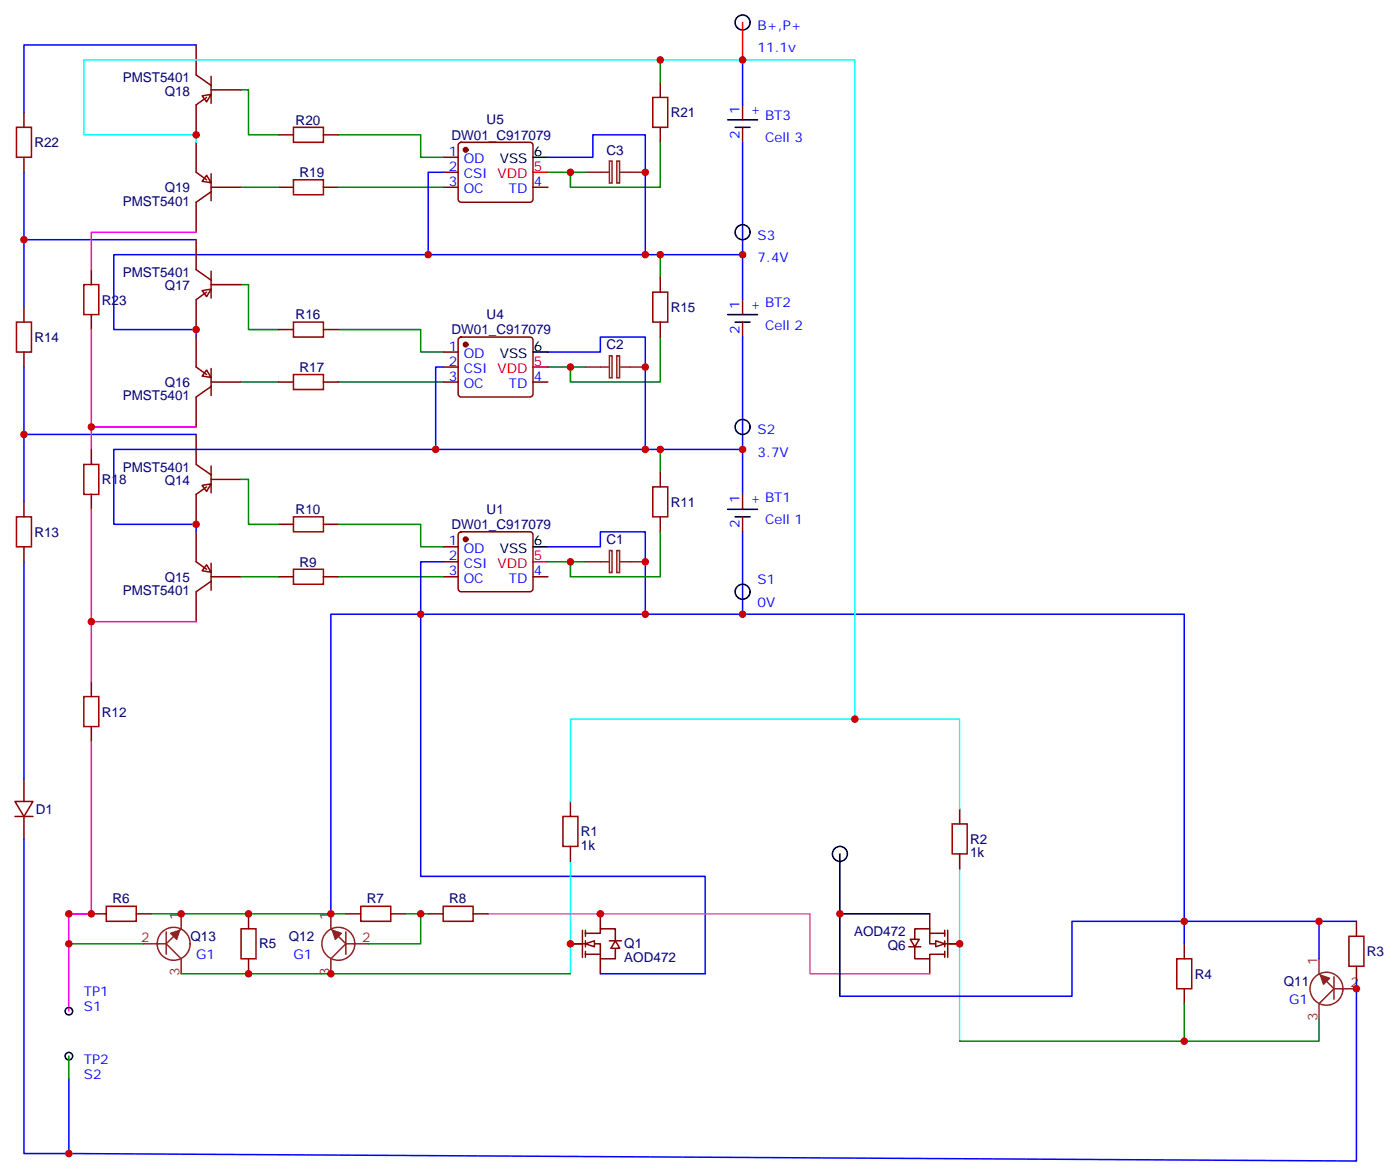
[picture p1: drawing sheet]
<svg xmlns="http://www.w3.org/2000/svg" width="330mm" height="277mm" viewBox="0 0 330 277" stroke-linecap="round" stroke-linejoin="round" font-family="sans-serif">
<path d="M137.2 219.1v6.3M137.9 219.8h3.6v-1.1h3.5v2.8M137.9 219.1v1.4M141.5 215.2v3.5M134.4 222.2h7.1v3.6h3.5v-2.5M137.9 221.5v1.5M137.9 224v1.4M137.9 224.7h3.6M141.5 225.8v3.5M143.6 221.5h2.8" fill="none" stroke="#870000" stroke-width=".35"/>
<g fill="#fff" stroke="#870000" stroke-width=".35">
<path d="M145 221.5l1 1.8h-2.1z"/>
<path d="M137.9 222.2l2.2-.7v1.5z"/>
</g>
<path d="M219.1 215.2v3.5M219.1 219.8h3.5M222.6 219.1v1.4M223.3 219.1v6.3M214.1 223h2.9M215.5 221.2v-2.5h3.6v3.5h7M215.5 223v2.8h3.6v-1.1h3.5M219.1 225.8v3.5M222.6 221.5v1.5M222.6 224v1.4" fill="none" stroke="#870000" stroke-width=".35"/>
<g fill="#fff" stroke="#870000" stroke-width=".35">
<path d="M214.5 221.2h2.1l-1.1 1.8z"/>
<path d="M220.5 221.5l2.1 .7-2.1 .8z"/>
</g>
<path d="M129.1 128.8h12.4v-3.6h10.5v19.4M99.1 144.6v61.8h67.1v22.9h-24.7M279 217h-26.4v17.6h-54.7M310.8 217v8.8M319.6 217h-40.6v5.2M319.6 231.1v42.3l-303.4-1.8v-17.6" fill="none" stroke="#00f" stroke-width=".35"/>
<path d="M134.4 188.7v-19.4h91.7v21.2M134.4 202.8v26.5M226.1 204.6v40.6" fill="none" stroke="#0ff" stroke-width=".35"/>
<path d="M115 215.2h75.9v14.1h28.2" fill="none" stroke="#c3c" stroke-width=".35"/>
<g fill="none" stroke="#000" stroke-width=".35">
<path d="M125.6 128.8h3.5M197.9 201.1v14.1M219.1 215.2h-21.2v19.4"/>
<circle cx="16.2" cy="238.1" r=".88"/>
<circle cx="16.2" cy="248.7" r=".88"/>
</g>
<path d="M153.8 114.7h3.5v7h-3.5zM69.1 134.1h7.1v3.5h-7.1zM69.1 121.7h7.1v3.5h-7.1zM132.6 192.3h3.6v7h-3.6zM224.4 194h3.5v7.1h-3.5zM25 213.4h7.1v3.6h-7.1zM56.8 218.7h3.5v7.1h-3.5zM85 213.4h7.1v3.6h-7.1zM104.4 213.4h7.1v3.6h-7.1zM277.3 225.8h3.5v7h-3.5zM317.9 220.5h3.5v7h-3.5z" fill="none" stroke="#a10000" stroke-width=".35"/>
<g fill="none" stroke="#870000" stroke-width=".35">
<path d="M155.6 111.1v3.6M65.6 135.8h3.5M65.6 123.5h3.5M76.2 135.8h3.5M76.2 123.5h3.5M104.4 128.8h3.5M104.4 132.3h3.5M104.4 135.8h3.5M108.2 125.4l.5-.2h16.2a.71 .71 0 0 1 .7 .7v12.7a.76 .76 0 0 1-.7 .7h-16.2a.76 .76 0 0 1-.8-.7v-12.7zM125.6 135.8h3.5M155.6 121.7v3.5M134.4 188.7v3.6"/>
<path d="M134.4 199.3v3.5M226.1 190.5v3.5M21.5 215.2h3.5M32.1 215.2h3.5M58.6 215.2v3.5M81.5 215.2h3.5M92.1 215.2h3.5M100.9 215.2h3.5M111.5 215.2h3.5M226.1 201.1v3.5M319.6 217v3.5M58.6 225.8v3.5"/>
<path d="M279 222.2v3.6M279 232.8v3.6M319.6 227.5v3.6"/>
</g>
<g fill="none" stroke="#8c2424" stroke-width=".35">
<path d="M137.9 132.3h5.7M143.6 129.6h.6v5.2h-.6zM145.3 129.6h.7v5.2h-.7zM146 132.3h6M39.2 219.4v5.3M42.7 215.2v3.5l-.4 .4M78 215.2v3.5l.3 .4M81.5 219.4v5.3M33.9 222.2h5.3M39.2 222.2l3.5 3.6v3.5M40.9 220.5l-1.7 1.7M79.7 220.5l1.8 1.7"/>
<path d="M81.5 222.2h5.3M81.5 222.2l-3.5 3.6v3.5M310.8 225.8v3.5l.3 .4M312.6 231.1l1.7 1.7M314.3 230v5.3M314.3 232.8h5.3M314.3 232.8l-3.5 3.6v3.5"/>
<circle cx="40.9" cy="222.2" r="3.9"/>
<circle cx="79.7" cy="222.2" r="3.9"/>
<circle cx="312.6" cy="232.8" r="3.9"/>
</g>
<g fill="#8c2424" stroke="#8c2424" stroke-width=".35">
<path d="M311.1 229.7l2.2 .7-1.4 1.4z"/>
<path d="M78.3 219.1l2.1 .7-1.4 1.4z"/>
<path d="M40.2 219.8l2.1-.7-.7 2.1z"/>
</g>
<path d="M79.7 123.5h19.4v5.3h5.3M79.7 135.8h24.7M129.1 132.3h8.8M155.6 125.2v10.6h-21.2v-3.5M35.6 215.2h45.9M95.6 215.2h5.3M99.1 215.2v7h-12.3M16.2 222.2h17.7M42.7 229.3h91.7M279 236.4v8.8h31.8v-5.3M16.2 248.7v5.3M226.1 245.2h52.9" fill="none" stroke="#008700" stroke-width=".35"/>
<path d="M21.5 215.2h-5.3v22.9" fill="none" stroke="#f0f" stroke-width=".35"/>
<circle cx="109.7" cy="127" r=".53" fill="#870000" stroke="#870000" stroke-width=".35"/>
<path d="M125.6 132.3h3.5" fill="none" stroke="#f00" stroke-width=".35"/>
<path d="M47.6 114.3l2.1-.4-1 1.8z" fill="#fff" stroke="#870000" stroke-width=".35"/>
<path d="M46.2 102.3v7.1l3.5 2.4M48.7 114.7l-2.5 1.7v7.1M49.7 109.7v6.4M49.7 112.9h7.1" fill="none" stroke="#870000" stroke-width=".35"/>
<path d="M48.7 133l1 1.8-2.1-.4z" fill="#fff" stroke="#870000" stroke-width=".35"/>
<g fill="none" stroke="#870000" stroke-width=".35">
<path d="M5.6 72.3v3.5M175 70.6v3.5M175 75.8v3.6M5.6 82.9v3.5M5.6 118.2v3.5M175 116.4v3.5M5.6 128.8v3.5M46.2 125.2v7.1l2.5 1.8M49.7 132.6v6.4M49.7 136.9l-3.5 2.4v7.1M49.7 135.8h7.1M175 121.7v3.5"/>
<path d="M21.5 160.5v3.5M21.5 171.1v3.5M3.5 188.7h4.3l-2.2 3.6zM3.5 192.3h4.3M5.6 183.4v5.3M5.6 192.3v5.3"/>
</g>
<path d="M155.6 60v5.3M56.8 67h1.8v10.6h7M56.8 90h8.8M56.8 112.9h1.8v10.6h7M155.6 105.8v5.3M56.8 135.8h8.8" fill="none" stroke="#008700" stroke-width=".35"/>
<path d="M46.2 56.4h-40.6v15.9M175 70.6v-10.6h-148.2v17.6h19.4v1.8M5.6 86.4v15.9M46.2 102.3h-40.6v15.9M175 116.4v-10.6h-148.2v17.7h19.4v1.7M5.6 132.3v51.1M175 125.2v19.4h-75.9v-12.3h5.3M99.1 144.6h-21.1v70.6M175 144.6h104v72.4M5.6 197.6v74h10.6" fill="none" stroke="#00f" stroke-width=".35"/>
<path d="M3.9 75.8h3.5v7.1h-3.5zM3.9 121.7h3.5v7.1h-3.5zM19.8 164h3.5v7.1h-3.5z" fill="none" stroke="#a10000" stroke-width=".35"/>
<path d="M46.2 100.5h-24.7v5.3M46.2 146.4h-24.7v14.1M21.5 174.6v40.6h-5.3" fill="none" stroke="#f0f" stroke-width=".35"/>
<path d="M171.4 74.1h7.1M173.2 75.8h3.5M171.4 119.9h7.1M173.2 121.7h3.5" fill="none" stroke="#000" stroke-width=".35"/>
<path d="M48.7 87.1l1 1.8-2.1-.4z" fill="#fff" stroke="#870000" stroke-width=".35"/>
<path d="M46.2 79.4v7l2.5 1.8M49.7 86.8v6.3M49.7 91l-3.5 2.5v7M49.7 90h7.1" fill="none" stroke="#870000" stroke-width=".35"/>
<path d="M47.6 68.4l2.1-.3-1 1.7z" fill="#fff" stroke="#870000" stroke-width=".35"/>
<g fill="none" stroke="#870000" stroke-width=".35">
<path d="M155.6 19.4v3.5M65.6 31.8h3.5M76.2 31.8h3.5M104.4 37h3.5M108.2 33.7l.5-.2h16.2a.71 .71 0 0 1 .7 .7v12.7a.76 .76 0 0 1-.7 .7h-16.2a.76 .76 0 0 1-.8-.7v-12.7zM155.6 30v3.5M46.2 56.4v7.1l3.5 2.5M65.6 44.1h3.5M76.2 44.1h3.5M104.4 40.6h3.5M104.4 44.1h3.5M125.6 44.1h3.5"/>
<path d="M48.7 68.8l-2.5 1.8v7M49.7 63.9v6.3M49.7 67h7.1M65.6 77.6h3.5M76.2 77.6h3.5M108.2 79.6l.5-.2h16.2a.71 .71 0 0 1 .7 .7v12.7a.76 .76 0 0 1-.7 .7h-16.2a.76 .76 0 0 1-.8-.7v-12.7zM155.6 65.3v3.5M155.6 75.8v3.6M65.6 90h3.5M76.2 90h3.5M104.4 90h3.5M104.4 82.9h3.5"/>
<path d="M104.4 86.4h3.5M125.6 90h3.5M21.5 105.8v3.6M21.5 116.4v3.5"/>
</g>
<path d="M79.7 31.8h19.4v5.2h5.3M155.6 33.5v10.6h-21.2v-3.5M79.7 44.1h24.7M129.1 40.6h8.8M79.7 77.6h19.4v5.3h5.3M155.6 79.4v10.6h-21.2v-3.6M79.7 90h24.7M129.1 86.4h8.8" fill="none" stroke="#008700" stroke-width=".35"/>
<path d="M175 79.4v26.4M104.4 86.4h-1.7v19.4M129.1 82.9h12.4v-3.5h10.5v26.4" fill="none" stroke="#00f" stroke-width=".35"/>
<path d="M69.1 30h7.1v3.5h-7.1zM153.8 22.9h3.5v7.1h-3.5zM69.1 42.3h7.1v3.6h-7.1zM69.1 75.8h7.1v3.6h-7.1zM153.8 68.8h3.5v7h-3.5zM69.1 88.2h7.1v3.5h-7.1zM19.8 109.4h3.5v7h-3.5z" fill="none" stroke="#a10000" stroke-width=".35"/>
<path d="M143.6 37.9h.6v5.2h-.6zM145.3 37.9h.7v5.2h-.7zM137.9 40.6h5.7M146 40.6h6M137.9 86.4h5.7M143.6 83.8h.6v5.2h-.6zM145.3 83.8h.7v5.2h-.7zM146 86.4h6" fill="none" stroke="#8c2424" stroke-width=".35"/>
<g fill="#870000" stroke="#870000" stroke-width=".35">
<circle cx="109.7" cy="81.1" r=".53"/>
<circle cx="109.7" cy="35.3" r=".53"/>
</g>
<path d="M125.6 40.6h3.5M125.6 86.4h3.5" fill="none" stroke="#f00" stroke-width=".35"/>
<path d="M125.6 37h3.5M125.6 82.9h3.5" fill="none" stroke="#000" stroke-width=".35"/>
<path d="M21.5 119.9v26.5" fill="none" stroke="#f0f" stroke-width=".35"/>
<path d="M47.6 22.6l2.1-.4-1 1.8z" fill="#fff" stroke="#870000" stroke-width=".35"/>
<path d="M46.2 10.6v7l3.5 2.5M49.7 18v6.3M48.7 22.9l-2.5 1.8v7.1M49.7 21.2h7.1" fill="none" stroke="#870000" stroke-width=".35"/>
<path d="M48.7 41.3l1 1.7-2.1-.3z" fill="#fff" stroke="#870000" stroke-width=".35"/>
<path d="M5.6 26.5v3.5M5.6 37v3.6M46.2 33.5v7.1l2.5 1.7M175 24.7v3.5M175 30v3.5M49.7 40.9v6.4M49.7 45.2l-3.5 2.4v7.1M49.7 44.1h7.1M21.5 63.5v3.5M21.5 74.1v3.5" fill="none" stroke="#870000" stroke-width=".35"/>
<path d="M155.6 14.1v5.3M56.8 21.2h1.8v10.6h7M56.8 44.1h8.8" fill="none" stroke="#008700" stroke-width=".35"/>
<path d="M46.2 33.5v-1.7h-26.4v-17.7h181.6v155.2" fill="none" stroke="#0ff" stroke-width=".35"/>
<path d="M3.9 30h3.5v7h-3.5zM19.8 67h3.5v7.1h-3.5z" fill="none" stroke="#a10000" stroke-width=".35"/>
<path d="M46.2 10.6h-40.6v15.9M175 14.1v10.6M129.1 37h10.6v-5.2h12.3v28.2M175 33.5v26.5M5.6 40.6v15.8M104.4 40.6h-3.5v19.4" fill="none" stroke="#00f" stroke-width=".35"/>
<g fill="none" stroke="#000" stroke-width=".35">
<path d="M171.4 28.2h7.1M173.2 30h3.5"/>
<circle cx="175" cy="5.3" r="1.76"/>
<circle cx="175" cy="54.7" r="1.76"/>
<circle cx="175" cy="100.5" r="1.76"/>
<circle cx="175" cy="139.3" r="1.76"/>
<circle cx="197.9" cy="201.1" r="1.76"/>
</g>
<path d="M46.2 54.7h-24.7v8.8M21.5 77.6v22.9" fill="none" stroke="#f0f" stroke-width=".35"/>
<path d="M175 5.3v8.8" fill="none" stroke="#f00" stroke-width=".35"/>
<g fill="#c00">
<circle cx="134.4" cy="222.2" r=".88"/>
<circle cx="141.5" cy="215.2" r=".88"/>
<circle cx="197.9" cy="215.2" r=".88"/>
<circle cx="226.1" cy="222.2" r=".88"/>
<circle cx="310.8" cy="217" r=".88"/>
<circle cx="279" cy="245.2" r=".88"/>
<circle cx="279" cy="217" r=".88"/>
<circle cx="99.1" cy="215.2" r=".88"/>
<circle cx="78" cy="215.2" r=".88"/>
<circle cx="42.7" cy="215.2" r=".88"/>
<circle cx="58.6" cy="215.2" r=".88"/>
<circle cx="78" cy="229.3" r=".88"/>
<circle cx="58.6" cy="229.3" r=".88"/>
<circle cx="16.2" cy="222.2" r=".88"/>
<circle cx="319.6" cy="232.8" r=".88"/>
<circle cx="134.4" cy="132.3" r=".88"/>
<circle cx="16.2" cy="215.2" r=".88"/>
<circle cx="46.2" cy="123.5" r=".88"/>
<circle cx="152" cy="144.6" r=".88"/>
<circle cx="152" cy="132.3" r=".88"/>
<circle cx="99.1" cy="144.6" r=".88"/>
<circle cx="155.6" cy="105.8" r=".88"/>
<circle cx="175" cy="105.8" r=".88"/>
<circle cx="175" cy="144.6" r=".88"/>
<circle cx="21.5" cy="215.2" r=".88"/>
<circle cx="155.6" cy="60" r=".88"/>
<circle cx="152" cy="86.4" r=".88"/>
<circle cx="46.2" cy="77.6" r=".88"/>
<circle cx="134.4" cy="86.4" r=".88"/>
<circle cx="5.6" cy="102.3" r=".88"/>
<circle cx="21.5" cy="146.4" r=".88"/>
<circle cx="152" cy="105.8" r=".88"/>
<circle cx="102.7" cy="105.8" r=".88"/>
<circle cx="175" cy="60" r=".88"/>
<circle cx="5.6" cy="56.4" r=".88"/>
<circle cx="134.4" cy="40.6" r=".88"/>
<circle cx="46.2" cy="31.7" r=".88"/>
<circle cx="155.6" cy="14.1" r=".88"/>
<circle cx="201.4" cy="169.3" r=".88"/>
<circle cx="175" cy="14.1" r=".88"/>
<circle cx="152" cy="60" r=".88"/>
<circle cx="152" cy="40.6" r=".88"/>
<circle cx="100.9" cy="60" r=".88"/>
<circle cx="21.5" cy="100.5" r=".88"/>
<circle cx="16.2" cy="271.6" r=".88"/>
</g>
<g font-size="3.2" fill="#00f">
<text x="178.5" y="7.1">B+,P+</text>
<text x="178.5" y="12.3">11.1v</text>
<text x="174.3" y="26.8" transform="rotate(-90 174.3 26.8)">1</text>
<text x="178.9" y="27.3" transform="rotate(-90 178.9 27.3)">+</text>
<text x="180.3" y="28.2">BT3</text>
<text x="174.3" y="32.7" transform="rotate(-90 174.3 32.7)">2</text>
<text x="180.3" y="33.5">Cell 3</text>
<text x="105.8" y="36.7">1</text>
<text x="105.8" y="40.2">2</text>
<text x="109.3" y="38.5">OD</text>
<text x="109.3" y="42">CSI</text>
<text x="105.8" y="43.7">3</text>
<text x="109.3" y="45.5">OC</text>
<text x="119.9" y="45.5">TD</text>
<text x="125.8" y="43.7">4</text>
<text x="178.5" y="56.4">S3</text>
<text x="178.5" y="61.7">7.4V</text>
<text x="174.3" y="72.7" transform="rotate(-90 174.3 72.7)">1</text>
<text x="178.9" y="73.2" transform="rotate(-90 178.9 73.2)">+</text>
<text x="180.3" y="72.3">BT2</text>
<text x="180.3" y="77.6">Cell 2</text>
<text x="105.8" y="82.6">1</text>
<text x="174.3" y="78.6" transform="rotate(-90 174.3 78.6)">2</text>
<text x="105.8" y="86.1">2</text>
<text x="105.8" y="89.6">3</text>
<text x="109.3" y="84.3">OD</text>
<text x="109.3" y="87.8">CSI</text>
<text x="125.8" y="89.6">4</text>
<text x="109.3" y="91.4">OC</text>
<text x="119.9" y="91.4">TD</text>
<text x="178.5" y="102.3">S2</text>
<text x="178.5" y="107.6">3.7V</text>
<text x="174.3" y="118.5" transform="rotate(-90 174.3 118.5)">1</text>
<text x="178.9" y="119" transform="rotate(-90 178.9 119)">+</text>
<text x="180.3" y="118.2">BT1</text>
<text x="174.3" y="124.4" transform="rotate(-90 174.3 124.4)">2</text>
<text x="180.3" y="123.5">Cell 1</text>
<text x="105.8" y="128.4">1</text>
<text x="105.8" y="131.9">2</text>
<text x="109.3" y="130.2">OD</text>
<text x="105.8" y="135.5">3</text>
<text x="109.3" y="133.7">CSI</text>
<text x="109.3" y="137.2">OC</text>
<text x="119.9" y="137.2">TD</text>
<text x="125.8" y="135.5">4</text>
<text x="178.5" y="137.6">S1</text>
<text x="178.5" y="142.9">0V</text>
<text x="46.2" y="225.8">G1</text>
<text x="69.1" y="225.8">G1</text>
<text x="19.8" y="234.6">TP1</text>
<text x="19.8" y="238.1">S1</text>
<text x="303.7" y="236.4">G1</text>
<text x="19.8" y="250.5">TP2</text>
<text x="19.8" y="254">S2</text>
</g>
<g font-size="3.2" fill="#000080">
<text x="28.9" y="19.3">PMST5401</text>
<text x="38.8" y="22.5">Q18</text>
<text x="69.7" y="29.4">R20</text>
<text x="114.7" y="29.3">U5</text>
<text x="158" y="27.6">R21</text>
<text x="8.1" y="34.7">R22</text>
<text x="106.4" y="32.9">DW01_C917079</text>
<text x="70.6" y="41.7">R19</text>
<text x="142.9" y="36.4">C3</text>
<text x="38.8" y="45.2">Q19</text>
<text x="28.9" y="48.4">PMST5401</text>
<text x="28.9" y="65.2">PMST5401</text>
<text x="24" y="71.7">R23</text>
<text x="38.8" y="68.4">Q17</text>
<text x="69.7" y="75.2">R16</text>
<text x="114.7" y="75.1">U4</text>
<text x="158" y="73.5">R15</text>
<text x="8.1" y="80.6">R14</text>
<text x="106.4" y="78.7">DW01_C917079</text>
<text x="142.9" y="82.3">C2</text>
<text x="70.6" y="87.6">R17</text>
<text x="28.9" y="94.3">PMST5401</text>
<text x="38.8" y="91.1">Q16</text>
<text x="28.9" y="111">PMST5401</text>
<text x="24" y="114.1">R18</text>
<text x="38.8" y="114.2">Q14</text>
<text x="158" y="119.3">R11</text>
<text x="69.7" y="121.1">R10</text>
<text x="106.4" y="124.6">DW01_C917079</text>
<text x="114.7" y="121">U1</text>
<text x="8.1" y="126.4">R13</text>
<text x="142.9" y="128.1">C1</text>
<text x="38.8" y="137">Q15</text>
<text x="70.6" y="133.4">R9</text>
<text x="28.9" y="140.1">PMST5401</text>
<text x="24" y="168.7">R12</text>
<text x="8.5" y="191.6">D1</text>
<text x="136.9" y="196.9">R1</text>
<text x="136.9" y="200.1">1k</text>
<text x="228.6" y="201.9">1k</text>
<text x="228.6" y="198.7">R2</text>
<text x="26.5" y="212.7">R6</text>
<text x="86.4" y="212.7">R7</text>
<text x="105.8" y="212.7">R8</text>
<text x="44.9" y="221.7">Q13</text>
<text x="68" y="221.7">Q12</text>
<text x="201.3" y="220.5">AOD472</text>
<text x="61" y="223.3">R5</text>
<text x="147.1" y="226.5">AOD472</text>
<text x="147.1" y="223.3">Q1</text>
<text x="209.2" y="223.7">Q6</text>
<text x="322.1" y="225.1">R3</text>
<text x="281.5" y="230.4">R4</text>
<text x="302.5" y="232.2">Q11</text>
</g>
<g font-size="3.2" fill="#f00">
<text x="117.2" y="42">VDD</text>
<text x="125.8" y="40.2">5</text>
<text x="117.2" y="87.8">VDD</text>
<text x="125.8" y="86.1">5</text>
<text x="125.8" y="131.9">5</text>
<text x="117.2" y="133.7">VDD</text>
</g>
<g font-size="3.2">
<text x="117.8" y="38.5">VSS</text>
<text x="125.8" y="36.7">6</text>
<text x="125.8" y="82.6">6</text>
<text x="117.8" y="84.3">VSS</text>
<text x="117.8" y="130.2">VSS</text>
<text x="125.8" y="128.4">6</text>
</g>
<g font-size="3.2" fill="#8d2323">
<text x="33.3" y="221.9">2</text>
<text x="42.3" y="216.6" transform="rotate(-90 42.3 216.6)">1</text>
<text x="77.6" y="216.6" transform="rotate(-90 77.6 216.6)">1</text>
<text x="85.4" y="221.9">2</text>
<text x="310.4" y="227.2" transform="rotate(-90 310.4 227.2)">1</text>
<text x="42.3" y="229.9" transform="rotate(-90 42.3 229.9)">3</text>
<text x="77.6" y="229.9" transform="rotate(-90 77.6 229.9)">3</text>
<text x="318.2" y="232.5">2</text>
<text x="310.4" y="240.5" transform="rotate(-90 310.4 240.5)">3</text>
</g>
</svg>
